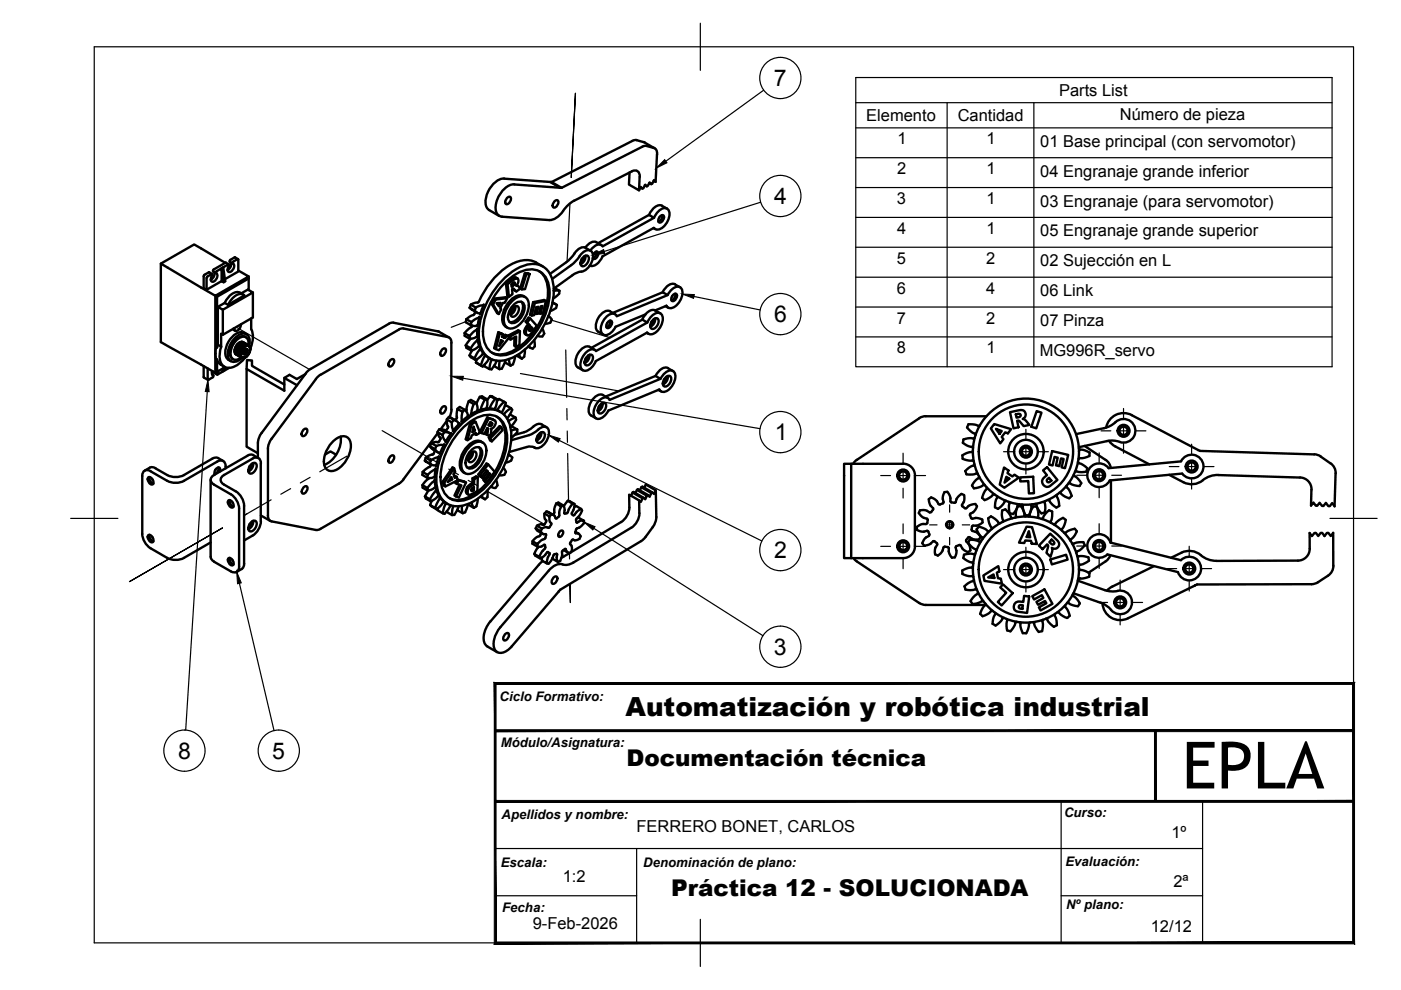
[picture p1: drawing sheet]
<svg xmlns="http://www.w3.org/2000/svg" width="297mm" height="210mm" viewBox="0 0 297 210" stroke-linecap="round" stroke-linejoin="round" font-family="sans-serif">
<!-- layer: Visible -->
<g fill="none" stroke="#000" stroke-width=".51">
<path d="M106.9 37.9a4.8 4.8 0 0 0-3.9 4.2 2.38 2.38 0 0 0 .7 2.4l2.1 1.3M106.9 37.9l9.7 .7 2.1 1.2M109 39.1l10.1 .7M109 39.1a4.7 4.7 0 0 0-3.8 4 2.39 2.39 0 0 0 .7 2.7l.5 .1M116.9 38.6h-.2M134 36.3l-12.3 6.2-1.2 .9-1.1 1.3M134 36.3a1.09 1.09 0 0 1 1.2 0 1.09 1.09 0 0 1 .4 1.2l-.1 2.9-2.2-1.3 .2-2.5M134.1 29.9l-17.2 8.7 2.2 1.2 17.1-8.7M135 29.7l1.5 .4M135 29.7l-.9 .2M135.8 39.8l.4 .2M136.2 31.1l.7-.2 1.7 .5"/>
<path d="M136.5 30.1l2.3 1.3M136.7 39.3l.4 .2M137.7 38.8l.4 .2M138.6 31.3a1.16 1.16 0 0 1 .7 1.4M139 38.6l-.3-.4-.4 .7-.2 .1-.4-.3-.3 .7-.3 .1-.3-.3-.4 .7-.2 .1-.4-.4-.3 .8M139.3 32.7l-.3 5.9-.4-.3M34.1 55.9v16.6l11.6 6.6 .3-.3h-.2v-2.6h.2M43.8 58.9v2.5M44.9 58.1l-.9 .5-.2 .3M45.4 57.7a1.31 1.31 0 0 1-.7 1.6M45.8 57.9l.1-.4 1.1-.6v2.7M47.3 56.7l.5 2.9-.4 .3-.4-.3-3.2 1.8-.6-.3v-2.7l1.1-.7 .7 .4"/>
<path d="M47.3 56.7l-.3 .2 .4 3M47.8 55.7l.7 .4M48.6 56.2l.3 .2M48.8 55.1l-.1 .4 .7 .4 .1-.4M48.9 55.6a1.31 1.31 0 0 1-.7 1.7M49.4 55.9a1.1 1.1 0 0 1 .1 1.2 1.1 1.1 0 0 1-1.1 .5 1.44 1.44 0 0 1 .2-1.5l-1.3 .6M49.8 54.6l.7 .3M49.9 54.6l-1.1 .5M50.5 55l-.2-.1-.8 .6M50.5 57.4l2.2 1.2-7 4.1-11.6-6.8 7.1-4.1 6.6 3.9-2.6 1.5v.4l.6 .3a1.09 1.09 0 0 1-.4 1.7l-.3 .1a.85 .85 0 0 1-.1-1.4l-.1-.2M50.5 55v2.6l-2.8 1.6M52.7 58.6v2.9"/>
<path d="M106.4 45.9l10.1 .8M106.6 59.3a9.6 9.6 0 0 1 6.9-3.3 4.4 4.4 0 0 1 3.8 4.4 16.9 16.9 0 0 1-8.9 15.6 4.5 4.5 0 0 1-6.8-4 16.9 16.9 0 0 1 5-12.7zM107.5 42l.7-.3a1.02 1.02 0 0 1-.9 1.6 .88 .88 0 0 1 .2-1.3zM108.9 59.9l.3 .1-.1 .2M109.1 58.8l.3 .2-1.8 1.3M109.4 59h.3l-.3-.1a.73 .73 0 0 0-.9 .3l-1.2 .9 .3 2.6 .3 .2-.3-2.6-.3-.2M109.7 59a1.17 1.17 0 0 1-.3 1.6l.2-.1h-.1M111.3 58l-1 3.1M111.6 58.2l-1 3.2M112.3 58.1l-.7 .1-.3-.2 .7-.1 .3 .2-1 3.2-.7 .1-.3-.2M113.7 55.7l1.4 .8M113.7 55.7a5.6 5.6 0 0 0-5.6 .5 18.1 18.1 0 0 0-6.7 7.9l-.6 .1-1 .4 1.1 .6"/>
<path d="M114.3 57.5a5.6 5.6 0 0 1 1.8 5.6 15.5 15.5 0 0 1-7.7 11.5 4.8 4.8 0 0 1-4.1 .2M117.5 42.7l.7-.2a1.02 1.02 0 0 1-.9 1.5 .88 .88 0 0 1 .2-1.3zM119.4 44.7a3.7 3.7 0 0 1-2.9 2M121.3 58.4l-3.9 2.8M123.2 57.6a3.4 3.4 0 0 0 2.4-4 1.18 1.18 0 0 0-2-.1l-2.1 2.4-4.4 3.2M123.3 57.6l-.8 .1-1.1 .6M123.4 54.9l-.1 .1M123.7 54.5a.65 .65 0 0 1 1.1-.1 1.54 1.54 0 0 1-1.5 2 1.41 1.41 0 0 1 .4-1.9zM123.9 54.4l-.2 .8-.6 .5M124.1 54.2a1.86 1.86 0 0 1-1 1.8M124.1 52.5l1.1 .7M124.2 52.5a2.03 2.03 0 0 0-2.4 1.2l-1.4 1.6-3.8 2.8"/>
<path d="M125.7 54l.2-.2a.55 .55 0 0 1 .8-.4 .55 .55 0 0 1 0 .9l-.1 .2a.55 .55 0 0 1-.9 .3M125.9 53.8l-.1 .1M126.4 51.4l1.1 .6M126.4 51.3a2.04 2.04 0 0 0-2.3 1.2M126.5 53.3l-.2 .8-.6 .6M126.8 51.6l10.8-6 1.1 .6-10.9 6M127.8 52.2a1.57 1.57 0 0 0-2.4 .6l-.2 .3M138.5 48.4l.4 .2M138.6 48.3l-10.9 6.1a3 3 0 0 1-2.3 2l-.4-.1M138.7 46.2l.9-1.4a1.41 1.41 0 0 1 2.1-.3 3.3 3.3 0 0 1-2.4 4.2l-.7-.4M139.8 46.1l-.1 .1M139.9 45.9l.7-.3a1.02 1.02 0 0 1-.9 1.6 .88 .88 0 0 1 .2-1.3z"/>
<path d="M140.4 45.6l-.2 .8-.6 .6M141.4 44.2l-1-.6a2.48 2.48 0 0 0-2.8 2M43.2 77.6v2.4M44 78.1l.1 2.4 1-.5 .1-.4a.66 .66 0 0 1-.2-.9M45 79.5l.2 .1M45.1 78.7l.1 .2 .8 .5M45.7 62.7v16.4M45.8 62.8l.2 .1v10.8l-.2-.1zM45.8 62.8l6.8-3.9 .1 .1-6.7 3.9M45.8 73.6a4.7 4.7 0 0 0 0 2.5M46 76.2l.4 .7 .5 .5M46 76.2v2.6l1.7-1"/>
<path d="M46.2 73.1l-.2 .6M46.9 77.4l.7 .4M46.9 73.5a3.9 3.9 0 0 0 .4 4 2.65 2.65 0 0 0 3.4-.4l1.3-1.3M47.2 78.2v.6l-1.1 .6-.1-.2 .3-.5M47.2 65.7v5.3M47.3 78.1l-.1 .7 .4-.2M47.6 64.2l.7 .4 3.5-2a1.73 1.73 0 0 0-2.5 .6l-.9 1.4M47.6 64.2l-1.4 .9v8M47.7 77.9l-.1 .7 1-.6M49.3 76.1l.1 .1M49.4 69.7l.2 .3M49.6 70l.3 .1"/>
<path d="M49.7 74.3l1.3 .7 .1-.1M49.7 74.5l1.3 .7M49.7 74.6l1.3 .7v-.1M49.8 74.1l1.3 .8-1.3-.8M49.8 74.7l1.2 .8M49.8 74l1.2 .7 .2-.1M49.8 74.9l1.2 .7 .1-.2-.1 .1M49.8 73.8l1.4 .8-1.4-.8M49.8 75l1.3 .7M49.9 73.6l1.3 .8 .1-.1M49.9 75.1l1.3 .7v-.2l-.1 .1M50 73.5l1.3 .8-.1-.1"/>
<path d="M50 75.1l1.2 .7M50 73.4l1.2 .8M50.1 73.3l1.4 .7M50.1 73.2l1.4 .8v-.2M50.2 73.1l1.3 .7M50.3 73l1.4 .7M50.4 73l1.3 .7v-.1M50.5 72.9l1.2 .7M50.7 72.7l1.3 .7-.1 .1-1.3-.7M51 72.5l1.2 .7-.1 .2-1.3-.8M51 75v.2M51 75.3v.1"/>
<path d="M51.1 74.7l-.1 .1M51.1 75.6v.1M51.1 68.8a1.17 1.17 0 0 1-1.3 1.3l-.1-.5M51.1 72.5l1.3 .8 .1-.1M51.1 62.2l1.5-.8 1 .6-6.4 3.7-1-.6M51.2 74.3l-.1 .2M51.2 75.8l.2-.1v.2zM51.2 72.5l1.3 .7M51.4 72.5l1.2 .7v.1l.1-.1-1.2-.7M51.4 74l-.1 .2M51.4 75.9h.1M51.5 75.9h.1v-.1l-.2 .1"/>
<path d="M51.5 72.5l1.3 .8M51.6 72.6a1.71 1.71 0 0 0-1.9 1.9l.4 .6M51.6 62.5a2.01 2.01 0 0 0-3.1 .4l-.8 1.3M51.6 73.7l-.1 .1M51.6 75a.85 .85 0 0 0 .6-1 .84 .84 0 0 1-.6 1M51.6 74.5l.2-.3-.2 .3M51.8 75.8l-.2 .1M51.8 74.2l.2-.2 .4 .1a.68 .68 0 0 1-.1 .7 .68 .68 0 0 1-.6 .2zM51.8 73.5l-.1 .1M51.8 74.2l-.2 .4M51.9 74.1l-.3 .6M52 75.8l-.2 .1"/>
<path d="M52 74.1l-.4 .6M52 75l-.3 .1M52 75v.1M52 75.7l-.1 .1M52 74.2l-.3 .5M52.1 75.7l-.1 .1M52.1 74l-.2 .5-.3 .3zM52.1 73.3l-.1 .1M52.1 74a.87 .87 0 0 1-.5 .9M52.1 74.2l-.3 .6M52.1 71.5a1.77 1.77 0 0 0-2.4 .9 3.2 3.2 0 0 0-.7 3.4l.3 .3M52.2 74.3l-.3 .5"/>
<path d="M52.3 70.9a2.04 2.04 0 0 0-3 .4 4.1 4.1 0 0 0-1.2 4.7l.9 .6M52.3 74a.79 .79 0 0 1-.7 1 .85 .85 0 0 0 .7-1zM52.3 78.2l.1-1.9 1 .1v1.2l6.9 3.9M52.3 74a.77 .77 0 0 1-.6 1.1l.3-.1M52.3 74.3l-.3 .6M52.4 73.2h-.2M52.4 74.4l-.3 .5M52.5 73.2h.1M52.7 73.2a1.28 1.28 0 0 0-.5-1.7 1.28 1.28 0 0 0-1.7 .3 3.7 3.7 0 0 0-1.4 4 1.28 1.28 0 0 0 2.1 0M52.7 73.2l.1 .1M52.7 75h.1M52.8 73.3l-.1 .1h.2"/>
<path d="M52.8 73.3l.1 .1M52.8 73.3a1.83 1.83 0 0 0-1-2.6 4.2 4.2 0 0 0-3.5 4 1.52 1.52 0 0 0 .6 1.9 1.52 1.52 0 0 0 1.9-.3l.6-.4M52.9 73.3v.2M53 74.6l-.4 .7-.5 .4M53 74.1h.1M53 73.8h.1M53 74.4v.2M53 74v.1M53 73.5v.3h.1M53.1 74.1l-.1 .4M53.1 73.8v.3M53.3 67.5v2.3a4.8 4.8 0 0 1-.2 4.1"/>
<path d="M53.6 62v5.3l-6.4 3.7-.3-.2v2.7l-.7-.4M64.7 79.3l-1.8 1.1-1.5-.9-1.1 .6v2.7l-8-4.6v16.5l2.4 1.4M82.4 68.7l-17.1 9.9-9.8 13.2M82.5 68.6l.7-.2 9.6 1.8 2.4 1.4M82.7 76.4l.7-.2a1.02 1.02 0 0 1-.9 1.5 .88 .88 0 0 1 .2-1.3zM84.6 69.9l-16.6 9.5-1 1M84.6 69.9l.7-.3 9.6 1.8a1.12 1.12 0 0 1 .8 1.3M93.7 74.1l.7-.2a1.02 1.02 0 0 1-.9 1.5 .88 .88 0 0 1 .2-1.3zM95.7 72.7v14.2M98.5 70.6v.6l1.1 .6h.6l.8-.4M98.8 73.2l.1 .5M98.9 67.7l-.2 .6a3.1 3.1 0 0 0 1.9 .8l.5-.1"/>
<path d="M99.6 75.3l.2 .4M99.6 71.2v.6M99.8 75.7l1.1 .6M99.8 73.8l.1 .5M99.8 71.8l-1.1 1.4 1.1 .6M99.8 64.6l-.2 .6M99.9 68.3l-.1 .6M100.1 69.1l-1.6 1.5M100.2 69v.1M100.4 66.8l-.5 .2-1 .7 1 .6 1.5-.9M100.6 66.5l-.2 .3M100.6 76l.3 .3"/>
<path d="M100.8 66l-.2 .5M100.9 65.2l1.7-.6-.8 2-.1-.2h-.4l-1.7-1.2 1.5 1.1M100.9 65.2l-.3 .6M100.9 76.8l.4 .3M101.1 72.3l-1.3 1.5M101.1 76.2l-.2 .7M101.1 72.3l.2-.4 .4 1.6h-.3M101.1 69l.1 .1M101.2 69.7l-1.6 1.5-1.1-.6M101.2 69.7v1.8l-.2-.1M101.4 73.5l-1.5 .9-1-.7M101.4 67.4l.3-.2-.4 2"/>
<path d="M101.7 74.2l-1.1 1.8-1.1-.6 .6-1.1M101.8 73.9l-.1 .3M101.8 73.8l.8 1.2-1.7 1.3M102 77.5l.3 .2M102.7 77.3v.4l1.1 .5M102.8 75.3l-.8 2.2M102.8 75.3l.7 .5M103.5 75.8l.3 .2-1.5 1.7-1.4-.8M103.8 78.2l.4 .1M104.2 64.3l.3 .3 1.2 2M104.2 76.4l-.4 1.8M104.3 76.2l-.1 .1"/>
<path d="M104.8 63.3l.3 .2-.6 1.1M105.3 64.3l.8-.1-.3 .7zM105.3 76.5l-1.1 1.8M105.6 70.4l.4 .2-.9 3.4M105.7 64.3l-.2 .3M106 70.6l.6 .3-1-.5-.8 3.4 1 .5 2.3-2.9M106 76.5l-.1 1.8-1.1-.6v-.2M106.2 72.1l.4 .2-.7 1zM106.3 72.2h-.1M106.6 70.9l-.2 .5 .7 .3-.3-.2M106.7 60.3a9.1 9.1 0 0 1 5.7-3.2 3.9 3.9 0 0 1 4.1 3.9 15 15 0 0 1-8.1 13.9 4 4 0 0 1-5.9-3.4 15 15 0 0 1 4.2-11.2zM107.1 71l.4 .2-.4 .5"/>
<path d="M107.2 76.4l-.8 1.8-.5 .1M107.5 71.2l.6 .2-1-.4-.3 .5-.3-.2M107.5 63.2l-.5 1h-.4l-.6 1.1 .3 .3-.6 1-.3-.2-1.2-2.1 .6-1 2.4-.3 .3 .2-2.4 .3M107.9 71.6v.2l.3 .2 1.2-.7v2.2M107.9 71.1v.2M107.9 76.1l.3 1.4-1-.6-.1-.2M108.3 71.3l1.9-1.1-.3-.2-2 1.1 .4 .2-.1 .7M108.4 64a2.38 2.38 0 0 1 3.1-.9 3.5 3.5 0 0 1-.2 4.2 4.3 4.3 0 0 1-3 2.4 1.82 1.82 0 0 1-1.4-2.6 6.2 6.2 0 0 1 1.5-3.1zM108.5 65.6v.1M108.8 65.2a.65 .65 0 0 1 1.1-.1 1.54 1.54 0 0 1-1.4 2 1.41 1.41 0 0 1 .3-1.9zM109 64.5a1.37 1.37 0 0 1 2-.2 3.3 3.3 0 0 1-2.4 4.2 1.26 1.26 0 0 1-.8-1.8 4.2 4.2 0 0 1 1.2-2.2zM109 65.1l-.2 .8-.6 .5"/>
<path d="M109 60.4l.1-.2-.3-.2-.1 .2 .3 .2-.2 .2M109.2 60l-.1-.1-.7 .4 .1 .5 .3-.2-.3-.2 .2-.2M109.2 75.6l-.4 1.6-.5 .3M109.3 64.9a1.86 1.86 0 0 1-1.1 1.8M109.5 61.8l-.6-.6-.3 .1 .1 1.1-.8 .5M109.5 60.4l.3 .2M109.6 60.5l.7 .7-.8 .6-.8-.6M110 75.1l.6 .9-1.1-.6M110.2 70.2l-.1 2.9-.7 .4-.4-.2 .1-1.7M110.5 64a3.1 3.1 0 0 1-1.2 4l-.9 .3h-.3M111 62.8l.3 .2M111 62.8a2.87 2.87 0 0 0-3.3 1.4 4.5 4.5 0 0 0-.8 4.7l.7 .6"/>
<path d="M111.3 74.1v.7a.99 .99 0 0 1-.6 1.2M111.3 70.8l.5 .3M111.4 68.2l.9 .8-.3 .4M111.6 69.2l-.5 .9 .4 .3 .2 .6M111.8 68.4l.6-.9-.3-.2-.7 .9 .9 .8M112 68.8l-.4 .4 .4 .2-.5 1M112 73.5l.5 .3M112.1 73.4l.8 .5M112.4 67.5l1.4 1.6-1 1.4a.83 .83 0 0 1-1 .6 .83 .83 0 0 1-.7-1M112.5 69.4l.4 .2-.5 .6M112.5 69.4l-.3 .4M112.9 69.6l-.3-.3-.4 .6v.2l.2 .1-.2-.2"/>
<path d="M113 64.1l.4 .2-.7 2.6M113.3 72.1l.1 1.3M113.4 73.4l-.5 .5M113.7 65.1l-.3 1.3 .4 .2 .5-.1 .3-1.5 .4-.1-.4 1.6M114 71.2l1 .1M114.3 66.3l.3 .2 .5-.1 .6-2.6-.3-.2-2.4 .5-.6 2.6 .3 .2 .6-.1 .4-1.7 .5-.1-.4 1.6M115 69.7l.2 .5a.76 .76 0 0 1-.2 1.1M115.7 63.8l-2.3 .5M116.4 67l.6 .7-.3 .7M116.7 68.4l-1.2 .3M117.1 64.3l1 .4M117.2 64.1l.6 .4"/>
<path d="M117.6 61.1l1 .6h-1.2M118.1 64.7l-.1 .2a1.8 1.8 0 0 1-1.3 1M118.5 62.3l-1.2 1M118.6 61.7v.6M124.2 75.9v.1M124.5 75.5a.65 .65 0 0 1 1.2 0 1.54 1.54 0 0 1-1.5 1.9 1.41 1.41 0 0 1 .3-1.9zM124.7 75.4l-.2 .8-.6 .5M125 75.2a1.86 1.86 0 0 1-1.1 1.8M125 73.5l1.1 .7M125 73.5a2.21 2.21 0 0 0-2.5 1.5 2.15 2.15 0 0 0 1.1 3.5M128.8 68.5l-.1 .1M128.9 68.3l.7-.3a1.02 1.02 0 0 1-.9 1.5 .88 .88 0 0 1 .2-1.2z"/>
<path d="M129.4 68l-.2 .8-.6 .6M129.9 66.4l10.6-4.4 1.1 .6-10.8 4.4a1.3 1.3 0 0 0-2.3 .2 3 3 0 0 0-.8 3.6 1.63 1.63 0 0 0 2.2-.6l.6-.9 6.3-2.6M130.4 66.6l-1.1-.6a2.21 2.21 0 0 0-2.5 1.4 2.15 2.15 0 0 0 1.1 3.5M137.1 70.6l.4 .2M137.2 70.5l-10.9 6.1-.9 1.3a1.41 1.41 0 0 1-2.1 .3 3.3 3.3 0 0 1 2.4-4.2l.6 .4 10.9-6-1-.6-10.8 6M137.3 68.4l.8-1.4a1.41 1.41 0 0 1 2.2-.3 3.3 3.3 0 0 1-2.4 4.2l-.7-.4M138.1 68.2v.1M138.5 67.8a.65 .65 0 0 1 1.1-.1 1.54 1.54 0 0 1-1.5 2 1.41 1.41 0 0 1 .4-1.9zM138.6 67.6l-.1 .8-.6 .6M138.9 67.5a1.86 1.86 0 0 1-1 1.8M139 79.7l1 .6-10.8 4.5M139 79.7l-10.6 4.4"/>
<path d="M140 66.4l-1.1-.6a2.48 2.48 0 0 0-2.7 2M141.1 64.9l.6 .3M141.3 79.9l-.1 .8-.6 .5M141.6 62.5l.6-.8a1.63 1.63 0 0 1 2.2-.7 3.1 3.1 0 0 1-1.2 4 1.18 1.18 0 0 1-1.9-.2l-2.4 1M141.6 79.7a1.86 1.86 0 0 1-1 1.8M141.6 78.1l1.1 .6M141.6 78a2.34 2.34 0 0 0-2.6 1.7M142.5 62.8v.1M142.7 62.5l.7-.2a1.02 1.02 0 0 1-.9 1.5 .88 .88 0 0 1 .2-1.3zM143.1 60.3l1.1 .6M143.1 60.3a2.34 2.34 0 0 0-2.6 1.6M143.2 62.3l-.2 .8-.6 .6"/>
<path d="M33 99.3a1.26 1.26 0 0 0-1.3-.1l-1 .6M43.2 80l.9 .5M45.7 99.6l-.1 .1M46.3 99.1l-.1 .8-.7 .6M47.3 97.7l-1-.6a1.26 1.26 0 0 0-1.3 .2l-6 3.4a3.9 3.9 0 0 1-3.5 0l-2.5-1.4M47.8 98.9v.4M47.8 98.9a1.08 1.08 0 0 0-.5-1.2 1.08 1.08 0 0 0-1.2 .2l-7.1 4.1a3.9 3.9 0 0 1-3.5 0l-3.6-2.1a1.06 1.06 0 0 0-1.2-.1 1.06 1.06 0 0 0-.5 1.1v12.3M52.9 98.9v.1M53.3 98.5a.65 .65 0 0 1 1.1-.1 1.54 1.54 0 0 1-1.5 2 1.41 1.41 0 0 1 .4-1.9zM53.4 98.3l-.1 .8-.7 .6M53.5 97.3l-6 3.4M53.5 97.2a1.08 1.08 0 0 1 1.3-.1 1.08 1.08 0 0 1 .5 1.2"/>
<path d="M53.7 98.2a1.86 1.86 0 0 1-1 1.8M53.7 96.5l1.1 .6M53.7 96.5a1.2 1.2 0 0 0-1.2 .1l-7.1 4.1a1.08 1.08 0 0 0-.7 1 1.08 1.08 0 0 0 .7 1.1l3.5 2a3.9 3.9 0 0 1 1.8 3.1M54.7 93.9v3.2M55.3 98.3v12.2M55.5 91.8l-.7 1.3-.1 .8M57.6 93l-.7 1.3-.1 .9v14.1a1.1 1.1 0 0 0 .8 1.2l9.4 1.9M60.3 80.1l2.7 1.6M64.3 91.2l.7-.3a1.02 1.02 0 0 1-.9 1.5 .88 .88 0 0 1 .2-1.2zM67 80.4l-9.4 12.6M68.9 96.4l1.2-.7 1.2 .7M70.4 93.8a2.57 2.57 0 0 1 3.4-1 3.5 3.5 0 0 1 .1 3.9 5.1 5.1 0 0 1-3.6 3.2 1.68 1.68 0 0 1-1.6-2.1 6.4 6.4 0 0 1 1.7-4z"/>
<path d="M72.2 92.6a5.9 5.9 0 0 1-3.5 6M82.7 96.8l.7-.2a1.02 1.02 0 0 1-.9 1.5 .88 .88 0 0 1 .2-1.3zM90.3 97l-.2 .7M91.1 99l-1.5 1.1 1.1 .6 1.4-1.1M91.3 97.6l-.1 .7M91.3 98.4l-.2 .6M91.4 98.5l-1.3-.8 1.5 .9h.7l.2 .2M91.5 93.9l-.3 .7M92.2 95.5v.1a.89 .89 0 0 1-.9 .9l-1 .5 1 .7M92.2 95.2l-1-.6 .4 .6 1.2 .7M92.4 99.3l-.2 .3M92.4 99.3l-.2 1.9-.2-.1"/>
<path d="M92.5 94.5l-.3 .7M92.8 91.9l-7.3 9.7M92.8 93.8l-.4-.1-.9 .3 1 .6 1-.3 .4 .1M93 96.8l-1.7 .9M93.1 96.8l-.6 2M93.1 91l-.4 .6M93.7 86.4l.7-.2a1.02 1.02 0 0 1-.9 1.5 .88 .88 0 0 1 .2-1.3zM93.8 92.2l.2 .7 .4 .5M93.8 92.2l-1-.6 .3 .9 .3 .4-.5 .9M94.2 94.2l-.3 .2M94.2 94.2l-.9 2-.1-.2-.4-.1-.6-.7M94.2 91.6l-.4 .6"/>
<path d="M94.7 89.3l-1.3 1.7M95.2 88.4l-.5 .5M95.2 91.8a2.61 2.61 0 0 0-1.8-.8h-.3l1.1 .6 .9 .1 .3 .2M95.4 91.9l.3-.1-1.2 1.9v-.3M95.7 86.8l-.4 1.6M96.1 91.1l-.1 .3M96.1 91.1l-.2-.5-.1-1.1-1.1-.6 .1 1.1a.85 .85 0 0 1-.3 1.3M96.2 89l.6 .3 .5 .5h.1M96.2 89l-1-.6 1.5 .8M96.3 89l-.5 .5M96.3 99.3l.2 .7-.3 .5 .2 .8 .4-.2-.3-.2-.2 .1M97 86.7l.5-.4a2.78 2.78 0 0 1 1.6 1.3l.1 .5h.2l-1.5 1.3v-.3"/>
<path d="M97.5 89.8l-1.5 1.6M97.6 90.2a9.6 9.6 0 0 1 6.9-3.4 4.4 4.4 0 0 1 3.8 4.5 16.9 16.9 0 0 1-8.9 15.5 4.5 4.5 0 0 1-6.8-3.9 16.9 16.9 0 0 1 5-12.7zM97.7 91.1a9.1 9.1 0 0 1 5.8-3.2 3.9 3.9 0 0 1 4 3.9 15 15 0 0 1-8.1 14 4 4 0 0 1-5.9-3.5 15 15 0 0 1 4.2-11.2zM98 87.3l-.1 1.8M98 87.3l-1-.6-.1 1.9-.4 .5M98.6 86.9l-.5 .4M99.4 85l.5-.2 1 .6 .5 1.7-1.6 .8 .6-2.2M99.4 94.8a2.38 2.38 0 0 1 3.1-.8 3.5 3.5 0 0 1-.2 4.2 4.3 4.3 0 0 1-3 2.3 1.82 1.82 0 0 1-1.4-2.5 6.2 6.2 0 0 1 1.5-3.2zM99.5 96.4l-.1 .1M99.7 89.7l.3 .2-.9 3.4M99.8 96a.65 .65 0 0 1 1.2 0 1.54 1.54 0 0 1-1.5 2 1.41 1.41 0 0 1 .3-2zM100 95.4a1.37 1.37 0 0 1 2-.2 3.3 3.3 0 0 1-2.4 4.2 1.26 1.26 0 0 1-.8-1.9 4.2 4.2 0 0 1 1.2-2.1z"/>
<path d="M100 95.9l-.2 .8-.6 .5M100 89.9l.8-.5-.3-.1-.8 .4-1 3.4 .4 .2 .8-.4 .1-.6 .9-.5 .1 .4M100.3 95.8a1.86 1.86 0 0 1-1.1 1.8M100.3 91l.4 .3-.3-.9-.2 1.2 .5-.3M100.4 91.1h-.1M100.4 85.7l-1-.6-.6 2.1M100.8 89.4l1 2.4-.8 .4-.4-.2M101 85.4l-.6 .3M101 85.6l.7-1.5 1.1 .6-1 2.2M101.5 94.8a3.1 3.1 0 0 1-1.2 4l-.9 .3h-.3M102 93.6l.3 .2M102 93.6a2.87 2.87 0 0 0-3.3 1.5 4.5 4.5 0 0 0-.8 4.7l.4 .3"/>
<path d="M102.2 84l-.5 .1M102.2 84l1.1 .7v1.9l-1.5 .3M103.1 99.8l.3 .2-.9 1.3M103.3 84.6l-.5 .1M103.3 88.5l.3 .2-1.5 3.1-.4-.2 1.6-3.1 1.5 .6M103.3 90.8l.2 .1-.2 1.3M103.4 100l-.2-.3-1.1 1.5-.7-.6 1.7-2.3 .4 .2-1.7 2.3M103.5 90.9l-.2-.1-.6 1.2-.6-.2M103.5 98.5l1.4 1.5-1.7 2.3-.7-.5 .2-.2M103.6 88.7l1 .3a.75 .75 0 0 1 .6 .7 .75 .75 0 0 1-.4 .7l-.3 .3-.4 .2 .1 .3-.2 1.3-1-.5 .1-.8M103.7 90.1h.1M103.8 90l-.1 .1 .3 .2-.1-.1"/>
<path d="M103.9 86.4l-.2 .2 1.3 .2v-.3M103.9 92.4l-.3 .3 .4 .2 .3 .7M103.9 84h.5M104 89.8l-.2 .2 .4 .2-.2 .1M104 92.3l1.9-1.9 .4 .1 .3 .7-2.3 2.4-.4-.2-.3-.7M104 89.6v.2l.3 .2-.1 .2M104 89.5l.4 .3-.1 .2M104.4 84l1 .7M104.4 89.8l-.5-.3-.3 .7h.3l-.3-.1M105 84.6l-1.1 1.8M105 84.6l-1.1-.6-.6 .8M105 84.6h.4"/>
<path d="M105.3 88.3a5.6 5.6 0 0 1 1.8 5.7 15.5 15.5 0 0 1-7.8 11.4 4.8 4.8 0 0 1-4 .2M105.4 85l.4-.4 1.1 .6-1.6 1.7 .8 .4M105.4 84.7l-.4 1.8M106.3 90.5l-2.3 2.4M106.7 99.2l.6 .9M106.9 85.2l.3 .2M107 86.1l.3-.2 1 .6-1.5 1.4M107.2 85.4l-.8 2.1M107.8 96.4l.8 .6v.2a1.46 1.46 0 0 1-1.4 .9M107.8 96.4l.3 .2M108.1 88l.1-.1 1.1 .6M108.3 90.4h.3l1 .7-1.2 .2"/>
<path d="M108.4 86.5l.2 .4M108.6 86.9l-1.1 1.8M109.3 88.5l-.7 .3-.8 .6M109.3 88.5l.1 .5M109.4 89l-1.2 1.5M109.7 91v.2a2.4 2.4 0 0 1-1.3 1.6M111.7 94.8l-3.8 1M111.7 94.8a2.06 2.06 0 0 1 1.7 .1M112.2 92.3l-3.8 1M112.2 92.2l.8-.3 1.1-.8a1.23 1.23 0 0 1 1.2-.6 1.23 1.23 0 0 1 1.1 .8 3.4 3.4 0 0 1-2.7 3.7l-.3-.1M113.3 94.9h.1M114 92.3v.1"/>
<path d="M114.3 91.9a.65 .65 0 0 1 1.1 0 1.54 1.54 0 0 1-1.4 1.9 1.41 1.41 0 0 1 .3-1.9zM114.5 91.8l-.2 .8-.6 .5M114.8 91.6a1.86 1.86 0 0 1-1.1 1.8M115.9 90.6l-1.1-.6a1.99 1.99 0 0 0-2.1 .8l-.4 .3a8.2 8.2 0 0 1-3.2 1.1M127 86.1v.1M127.3 85.7a.65 .65 0 0 1 1.1 0 1.54 1.54 0 0 1-1.4 1.9 1.41 1.41 0 0 1 .3-1.9zM127.5 85.6l-.1 .8-.6 .5M127.8 85.4a1.86 1.86 0 0 1-1 1.8M128.9 84.4l-1.1-.7a2.21 2.21 0 0 0-2.5 1.5 2.15 2.15 0 0 0 1.1 3.5M139.6 82.7l.6 .3M140.1 80.3l.6-.9a1.63 1.63 0 0 1 2.2-.6 3.1 3.1 0 0 1-1.2 3.9 1.18 1.18 0 0 1-1.9-.1l-10.8 4.5-.6 .8a1.63 1.63 0 0 1-2.2 .7 3.1 3.1 0 0 1 1.2-4 1.18 1.18 0 0 1 1.9 .2M140.8 80.4v.1"/>
<path d="M141.1 80a.65 .65 0 0 1 1.1-.1 1.54 1.54 0 0 1-1.4 2 1.41 1.41 0 0 1 .3-1.9zM179 98.3h1.5v20h-1.5zM180.5 98.3h11M191.5 98.3a2.48 2.48 0 0 1 2.5 2.5v15a2.51 2.51 0 0 1-2.5 2.5M204 96.5l.1 .8M204.1 97.3l1.4 .4h.9l.1 .1M204.1 93.9l.8 .5 1.2 .4M206.1 94.7l.2 .3M206.3 95.6l-.1 .2-1.3 .3-.9 .5M206.6 98.4v.2l-1.2 .6-.8 .7 .3 .7h1.4l.9-.2 .1 .1M206.7 92.8l-.1 .1h-1.4l-.9 .3-.1 .7M206.7 91.9l.1 .3"/>
<path d="M207.7 90.2l-.1 .1-.9-.3h-1.4a.9 .9 0 0 0 .4 1.3l1 .6M209.1 88.3h-13.5l-14 9.2-.7 .8M210.8 89.9l3.6 1.1-.7 .9-.6-.2-.7 .9 .3 .5-.6 .9-2-3.2zM211.2 90.9l1.2 .5-.5 .6zM212.9 99.1l.9 .7-.2 .5 1 .7 .5-.4 .9 .7-3.1 2.1-.9-.7zM214.1 87.4l1.8-.4a1.02 1.02 0 0 1 1.5 .4 1.02 1.02 0 0 1-.6 1.4l.7 .4 .7 .9-1.2 .3-.8-1.1-.5-.1 .2 1.4-1 .2zM215.4 87.9l.8-.1 .2 .3-.2 .3-.7 .2zM219.8 87.2l1 .3-1.1 3.3-1-.3zM221.1 99.7l.9-.6 2.2 2.7-1.4 1.1a1.11 1.11 0 0 1-1.6-.2 1.11 1.11 0 0 1 .3-1.6l.5-.4zM223.1 95.6l3.4 .8-.7 2.9-.7-.2 .4-1.8-.5-.1-.4 1.6-.7-.1 .4-1.7-.7-.1-.4 1.8-.8-.2zM228.1 92l6.5-1.4 1.5-.7a2.53 2.53 0 0 1 3.3-.8 2.53 2.53 0 0 1 1.1 3.2 2.53 2.53 0 0 1-3.1 1.4M228.6 97.9l.1 .3 .7 .2 1.1 .9"/>
<path d="M228.7 95.1l.3 .2M229 95.3l.7 .1 1.3 .6v.7l-1.4 .4-.8 .1-.1 .1M230 94.5l4.8 3.3 .5 .6 .2 .8M230.5 99.3l-.2 .7M234.7 93.5l-6 1.3M234.7 93.5l1.6-.1 1.1 .3M235.1 93.5l1.4 1.2 7.2 3.8M239.9 88l14.5 7.6M240 88a3.8 3.8 0 0 0-5.5 2.7M250.4 97.8a2.51 2.51 0 0 1 3.7-.9 2.51 2.51 0 0 1 .4 3.8 2.51 2.51 0 0 1-3.9-.3l-15.3 1.5a2.51 2.51 0 0 1-3.7 .9 2.51 2.51 0 0 1-.4-3.8 2.51 2.51 0 0 1 3.8 .3l15.4-1.5M254.4 95.6l24.2 .7M278.7 96.3l1.3 .5"/>
<path d="M280 96.8l2.1 1.4M282.1 98.2a2.51 2.51 0 0 1 1.1 2.2M30.2 113.2a3.9 3.9 0 0 0 1.7 3l3.6 2.1a3.9 3.9 0 0 0 3.5 0l5.7-3.3M31.5 113.4a1.02 1.02 0 0 1 .9 1.6 1.02 1.02 0 0 1-.9-1.6zM31.5 101.2a1.02 1.02 0 0 1 .9 1.5 1.02 1.02 0 0 1-.9-1.5zM31.7 101.2l.2 .8 .6 .5M31.7 113.4l.2 .8 .6 .6M32.3 101.6l.1 .1M32.3 113.9l.1 .1M44.7 101.7v16.4a1.26 1.26 0 0 0 .7 1l3.5 2a1.08 1.08 0 0 0 1.3 .2 1.08 1.08 0 0 0 .5-1.2M46.6 100a.55 .55 0 0 0-.3-.9l-.4 .3-.4 .5 .1 .7M47.5 100.7a1.08 1.08 0 0 0-.7 1 1.08 1.08 0 0 0 .7 1.1"/>
<path d="M47.5 102.8a6.6 6.6 0 0 1 3.7 2.7l.6 1.7M48.5 106.1a1.02 1.02 0 0 1 .9 1.5 1.02 1.02 0 0 1-.9-1.5zM48.5 118.3a1.02 1.02 0 0 1 .9 1.5 1.02 1.02 0 0 1-.9-1.5zM48.7 118.3l.2 .8 .6 .6M48.7 106l.2 .9 .6 .5M49.3 118.8l.1 .1M49.3 106.5l.1 .1M50.7 107.9v12.2M51.8 107.2v12.3M51.8 119.5a1.26 1.26 0 0 1-.6 1.1l-1 .7M52.9 111.1v.1M53.3 110.7a.65 .65 0 0 1 1.1 0 1.54 1.54 0 0 1-1.5 1.9 1.41 1.41 0 0 1 .4-1.9z"/>
<path d="M53.4 110.6l-.1 .8-.7 .5M53.7 110.4a1.86 1.86 0 0 1-1 1.8M55.3 109.3l2 1.2M55.3 110.5a3.9 3.9 0 0 1-1.8 3.1l-1.7 1M64.4 103.4l.6-.3a1.02 1.02 0 0 1-.8 1.5 .88 .88 0 0 1 .2-1.2zM84.6 102.5l-16.6 9.6-1 .3M85.6 101.6l-1 1M89.6 102.8v.6l1.1 .6 1.7-.6M89.6 100.7l1 .6M89.6 100.1l-.1 .6M90.1 105.2l.2 .5M90.6 103.5l.1 .5"/>
<path d="M90.7 100.7l-.1 .6M90.9 104l-.8 1.3 1 .6M90.9 101.4l-1.3 1.5 1 .6M91 101.3l-.1 .1M91.2 105.8l.2 .5M91.2 107l.3 .3M92 101.1l-.5 .2h-.9M92.3 107.7l.3 .3M92.4 103.4l-.2-1.7-1.6 1.8M92.5 103.8l-1.4 2.1M92.5 103.8l.6 1.4M92.9 107.7l-.1 .5 1.1 .6"/>
<path d="M93.1 105.2l-1.8 1.1-1-.6M93.2 105.5l-1 2.2-1-.6 .3-.9M93.3 105.5l.9 .9-.3 .2M93.8 102.1l.4 .3 .2 .7M93.9 108.8l.4 .1M93.9 106.6l-1.3 1.4-1.1-.6M94.5 106.6l-.6 2.2M94.5 106.6l.3 .2M94.5 106.6h.1M95.5 101.4l.4 .3-1 .5 .8-1.1 .2 .6M95.5 101.5h-.1M95.5 107.1l-1.3 1.9"/>
<path d="M96.1 107.4l-.3 1.8-1-.6v-.2M96.1 107.3h.1M96.7 102l-.2 .4 1.3 .5-1.1 2.4M96.8 101.1l.3 .7-2.7 1.3-.3-.2-.3-.8 2.1-3 .4 .2-2.1 3.1M97 108v.2l1.1 .6M97 101.7l1.8 .6-1.6-.5M97 101.7l.2 .1-.3 .8M97.2 107.4l-.9 1.8h-.4M98 107.2l-.1 .9 .2 .7M98.2 100.1l.4 .2M98.6 108.6l-.5 .2M98.8 102.3l-1.5 3.1-.9-.3 1-2.3"/>
<path d="M99 103.3l-.2 .8 .3 .2 .2 .6M99.2 106.9l-.6 1.7M99.7 102.7l-.7 .6 .4 .2-.3 .8M100 106.5l.5 1.2-1.2-.8M100.1 103.5v.2l.4 .2-.6 .2 .1-.5 .5-.3v.6M100.1 103.7l-.2 .1M100.1 102.5l-.4 .2 .4 .2-.7 .6M100.2 101.4l-.1 1.1 .4 .2-.4 .2M100.5 101.6l.8-.4-.4-.2-.7 .4 .3 .2v1.1M101 107.3l-.5 .4M101.3 101.2l-.1 2.9-1.3 .7a.76 .76 0 0 1-1.1-.7M101.3 105.7l-.3 1.7"/>
<path d="M101.4 100.6l.7 .6M101.9 105.3l.9 .5M102.1 105.1l.7 .8M102.5 101.8l.7 .5M103.3 104v1.4M103.4 105.4l-.5 .4M103.7 100.4l.2 .2-1 1.4M103.9 100.6l-.2-.3-1 1.4-.6-.6 .6 .6M104.1 103.2l.1 .1M104.1 103.2l.9 .3M105.2 101.8l.3 1.1M105.5 102.9l-.4 .6"/>
<path d="M106.9 100.7l-1.1 .1M107.3 100l-.4 .7M112.9 115.3l1.3 .6h.6l.6-.4 .1 .1M112.9 114.8v.5M113.3 117.5l.2 .3M113.8 111.5l-.2 .5M114 115.4l-.1 .5M114.2 115.9l-.9 1.5 1 .7 .6-1.1 .7-1M114.4 118.1l.1 .3M114.7 113l-.2 .6-.8 .4-.8 .8 1.1 .6 .7-.8 .9-.4 .2-.7M114.9 112.1l-.2 .5M115.1 113.2l-1.2-.7-.3-.5 1 .6 .5 .6 .6 .1"/>
<path d="M115.1 118.9l-.9 .9-10.2 11.9a5.1 5.1 0 0 0-1.3 4.7l.6 .6M115.2 111.3l-.6-.2-.8 .4 1.1 .6 .8-.3 .5 .1M115.2 111.3h.1a.87 .87 0 0 0 .2-1.5l-.1-.9 1.1 .6 .1 1.1a.77 .77 0 0 1 .2 .7 .77 .77 0 0 1-.5 .6M115.6 115.6v.4M115.7 113.2l.1 .2M115.8 108.5l-.3 .4M116.5 117.6l-.4 .7-.2 1.2-1-.7v-.6M116.5 117.3l-.4-.3-.8 .9-.8 .5-1-.6M116.5 117.3v.2M116.9 109.1l-.4 .4M117.1 118.4l.1 .1M117.4 109.2l-1.6-.7 1.7 .8 .3 .6"/>
<path d="M117.4 108.9l-.2 .2M117.5 108.6l-.1 .3M117.6 117.5l.4-.1 .1 .2M117.6 117.5l-1 1.7-.3 .3h-.4M117.8 109.9h.2M117.9 106.8l1.1 .6-.4 1v.9l-.2 .3M117.9 106.8l-.4 1v.8M117.9 106.8l.5-.2 1 .6 .3 .8-.1 .7M118.1 117.6l-.1 .8 .3 .8-1.2-.8M118.5 109.6l-.5 .3M118.7 112.7l.5-.2a.76 .76 0 0 1 .1 .9 .76 .76 0 0 1-.9 .3v-.5zM119.1 117.1v.8l-.3 1-.5 .3"/>
<path d="M119.4 107.2l-.4 .2M119.5 118l-.5 .3M119.5 116.6l.9 .5M119.6 108.7l.1 .2M120 116.4l.1 .4a.63 .63 0 0 0 .6 .4 .63 .63 0 0 0 .6-.4M120 116.4l-.7 .3-.1 .3M120.4 106.2l1 .6-.8 1.1-.3 .8-.5 .2M120.4 106.2l-.9 1.2M120.4 106.2l1.4 .7-.2 1.1-.4 .8M120.8 117.3l-1.4 .7M120.9 115.4l.3 .5v.9M121.3 108.8v.2l.3 .3 .2-.1"/>
<path d="M121.5 106.8l.3 .1M121.8 107.5l.4-.2 1 .6-.8 .5-.6 .8M122 112.7l.6 .4M122.1 113.1h.6l.4 .6M123.1 113.7a1.19 1.19 0 0 1-1.7 .7l-.5 .9M123.2 107.9l.2 .4-.6 1.1-.7 .7 .1 .6 .2 .1 .7-.4h.7l-1.4-.6M123.8 110.9l-.9 .9a.93 .93 0 0 0-.8 1.3M123.8 110.4v.6M133.4 107.6v-2.7l2.1 1.2 .1 2.7M133.4 107.6a3.9 3.9 0 0 1-1.7 3.1l-10.8 6.5M133.8 105.1l.3-.7 .2-.1 2.1 1.2-.2 .2M134.1 104.4l2.1 1.3-.3 .7-.4-.3"/>
<path d="M134.7 104.5l.6-.8 2.1 1.3-.2 .1M135 103.9l2.2 1.2-.4 .8-.4-.4M135.6 108.8a3.9 3.9 0 0 1-1.8 3.1l-12.2 7.4a2.95 2.95 0 0 1-2.8 .3 3.2 3.2 0 0 0-2.4 1.4l-10.3 12M135.7 104l.3-.7 .2-.1 2.1 1.2-.2 .1M135.9 114.7l-17.1 10.3-.3 .3M136 103.3l2.1 1.2-.4 .8-.3-.3M136.6 103.4l.3-.7 2.1 1.3 .1 6-.2 .9-.5 .9M136.9 113.8l-1 .9M138.4 111.8l-1.5 2M139 104l-.3 .7-.4-.3M180.5 118.3h11M181 118.3l.6 .7 13.3 8.9 .7 .3 13.3 .1"/>
<path d="M190.8 115.2a.88 .88 0 0 0 .1 1.2 .88 .88 0 0 0 1.3 0M196.5 110l.2 .2-.2 .8-1.2 .2-.6 .3a.66 .66 0 0 0-.3 .9l1.1 .3 1-.1M196.5 112.5l.3 .2 .3 .6M196.9 105.8l.3 1.2 .7 .9-.5 .7h-.3M196.9 113.6l-.8 .6a1.28 1.28 0 0 0-.4 1.1l.2 .4M196.9 105.8a.76 .76 0 0 1 1.2 0l1 1.2 .8-.3M197 113.3l-.1 .3M197.1 108.6l-.9-.4h-.7a.68 .68 0 0 0-.7 .6l.8 .8 .9 .4M198.6 115.2l.1 .3-.4 .7-.1 1 .1 .4 .5 .2M198.6 115.2l-.6-.5-1 .7-1.1 .3M200.9 104.3l.5 1 .2 1.1 .9 .2 .5-1.1a1.3 1.3 0 0 1 1-.7l.4 .2M200.9 104.3a.79 .79 0 0 0-1 .8v.5l.2 .8-.2 .3"/>
<path d="M201 116l-.8-.1-.4 1-1 .9M201 116l.2 .3M201.2 116.3v1a1.18 1.18 0 0 0 .8 .9h.4M202.6 116.1l.2 1-.4 1.1M202.6 116.1l.2-.3 .8-.2 .6 .9 1.1 .6M204.4 105v1.1l-.5 1.1 .6 .5M204.9 107.8l.6-.6 1.3-.4a.78 .78 0 0 1 0 1.3l-.5 .5-.5 .3-.1 .3 .3 .7 1.1-.1a1.31 1.31 0 0 1 1.2 .6v.2a1.38 1.38 0 0 1-1.1 .8h-.9l-.2 .3M204.9 107.7h-.4M205.3 115.1l.9 1 .6 .4M205.6 114.4l.9 .1 1.1 .4M205.6 113.9l-.3 .1-.5 .6 .7 1 .2 1.1M205.6 114.4l-.3 .7"/>
<path d="M205.8 116.7l-.5 .4M206.1 111.6l-.1 .7 .2 .2M206.1 119.2l.2 .3M206.2 112.6l.7 .2 .7 .6a.66 .66 0 0 1 0 .9l-1.1 .1-.9-.5M206.8 117.3l-.1 .2-.9-.1-1.4 .2a.87 .87 0 0 0 .6 1.3l1.1 .3M206.9 116.5l.1 .3M207.1 112.2l.6 1.3 .6 .6v.2M207.5 101.4l-.6 .4-.8 1.1 .4 .6 1.4-.3 .5-.3M207.5 111.7l1.4 .5 .7 .5 .2-.1M207.5 111.7l-.4 .5M207.6 101l-.1 .4M208 114.8l-.3 .1"/>
<path d="M208.2 105.6l.6 .4M208.5 102.9h.3M209.2 103.3v.4M209.2 103.7l-.5 .5-.5 1.4M210.1 109.5l.8 .5 1 .9h.1M210.1 109.5l-.6 .4 .2 .9 .6 1.2-.1 .2M210.5 104.9l-.9 .7-.9 .4M210.9 104.8l-.4 .1M211.3 105.2l.1 .3M211.4 105.5l-.4 1.1-.1 1 .7 .3M212.7 110.3l-.1 .3M213.1 108l1 1.1 .3 .6"/>
<path d="M213.2 108l-.7 .2-.1 1 .3 1.1M213.3 106.2l-.3 .1-.7 1-.7 .6M213.4 101.1l.6 .4-1 .8zM213.9 106.4l.1 .3M214 106.7l-.1 1.2 .2 .9 .7 .2M214.4 109.7l.3 .2M215.8 107.4l-.4 1.4v.8l-.2 .1M215.8 107.4l.7-.1 .6 1.3 .2 .8 .2 .1M216.1 106.9l-.3 .2-.2 .7-.8 1.2M216.3 101.2l2.8-.1 .1 3.5h-1.1l-.1-2.6-1.7 .1zM216.6 107l.2 .1 .1 .8 .5 1.4M217.7 111.7l1.1 .1 1.1 3.6-1.2-.1-.1-.6-1.2-.1-.2 .5h-1.2z"/>
<path d="M218.1 112.6l.3 1.3-.7-.1zM218.3 109.3l-.2 .2M218.7 107.2l-.3 1.6a.73 .73 0 0 1-.9 .5M218.9 106.9l-.2 .3M219.5 106.8l.2 .2M219.8 107.5l.3 .9v1.3l.2 .1M219.9 107.5l-.8-.1-.5 .8-.3 1.1M220.8 110h.2l.4-.8 1-1 .5 .2 .2 .1v.5l-.3 1.6 .1 .3M221.5 106.6l.1 1.1-.1 1h-.2l-.5 .2-.3-.4-.7-1.4M221.6 106.2l-.1 .4M222 101.6l.4-.3 .5 .6-.2 .2a.4 .4 0 0 1-.6 .1 .4 .4 0 0 1-.1-.6zM222.2 106l.3 .1"/>
<path d="M222.5 106.1l.7 1 .8 .5 .6-.3M222.7 113.1l1.3 1.3a1.01 1.01 0 0 1 .5 1.4 1.01 1.01 0 0 1-1.5 .4l.1 .5-.4 1.4-.8-.9 .3-1.3-.1-.4-1.1 .9-.7-.7zM222.7 118.6l3.3-1 .4 1.1-3.4 1zM223 114.4l.5 .7-.2 .4-.8-.6zM223.4 111.2l.3-.1 1.3-1.1 .4-.2 .2 .1 .4 .3-.3 1-.6 1.1 .1 .2M224.1 104.9l-.1 .3 .5 1.1 .1 1M225.6 112.9a.74 .74 0 0 0 .9-.4l1.4-.4 .4 .6-.4 .8-.9 1v.2M226.2 103a.53 .53 0 0 0 .3 .6l.7 1.5-.5 .6-.9-.4-.9-.7-.3-.1M227.3 115.2l.3 .1 .7-.3 1.4-.1 .2 .5 .1 .2-.3 .4-.7 .6-.6 .3-.2 .3M227.7 100.6l.1 .3M227.8 100.9l.6 .4 .9 1.1M228.4 117.8l.3 .2 .7-.1 .9 .1 .5 .2v.2l.1 .5-1.3 .7-.8 .2-.1 .2"/>
<path d="M229.3 102.4l-.4 .7-1.4-.3-.6-.4-.4 .1M230.3 100l-.9 .1-1.4-.2-.1 .2M235.4 115l15 3.8a2.51 2.51 0 0 1 3.8 .3 2.51 2.51 0 0 1-.9 3.7 2.51 2.51 0 0 1-3.5-1.5l-15-3.7M235.4 117.7l-.6 1.1-4 2.6M235.4 115a2.51 2.51 0 0 0-3.5-1.5 2.51 2.51 0 0 0-.9 3.7 2.51 2.51 0 0 0 3.8 .4M235.5 101.8v13.3M254.6 117.7l1.5 .9 1.8 .3M254.6 117.7a3.8 3.8 0 0 0-4.1-.5l-2.2 1.1M257.9 118.9h17.3a2.51 2.51 0 0 0 2.5-2.5v-3.4l.5 .7 .5-.7h.3l.5 .7 .5-.7h.3l.5 .7 .5-.7h.3l.6 .7 .5-.7v7M282.7 119.9a2.51 2.51 0 0 1-1.1 2.2l-2.5 1.5-1 .3h-24.3l-.4 .2M283.2 100.4l-.2 7-.6-.7-.5 .6h-.3l-.5-.7-.5 .7h-.3l-.5-.7-.5 .6h-.3l-.5-.7-.5 .7 .1-3.4a2.51 2.51 0 0 0-2.5-2.6l-17.9-.5-1.1 .3-1.1 .5a3.9 3.9 0 0 1-4.6 .7l-3-1.5M103.3 137l2.1 1.3"/>
<path d="M106.1 133a4.7 4.7 0 0 0-1.2 4.8 1.59 1.59 0 0 0 2.5 .2l1.1-1M107.1 134.5l.6-.3a1.02 1.02 0 0 1-.8 1.6 .88 .88 0 0 1 .2-1.3zM117.3 122.5l.7-.3a1.02 1.02 0 0 1-.9 1.6 .88 .88 0 0 1 .2-1.3zM118.5 125.3l-10 11.7M204 121.7l1.4 .4 .9 .1 .1 .1M204.5 124.3a.87 .87 0 0 0 1.1 .8l1.2-.2M205.8 127.4l.4 .7M206.3 120.1l-.1 .2-.9 .1-1.3 .6 .1 .7M206.3 123.2l-1.1 .5-.7 .6M206.5 122.9l-.2 .3M206.8 124.9l.3 .2M207.3 125.6l.1 .2-1.1 .9-.5 .8"/>
<path d="M208.5 122l3.2-2 .2 1.1-.6 .3 .3 1.2 .6 .1 .2 1.1-3.7-.6zM208.5 127.5l-.2-.1-1.2 .5-1 .2M208.9 128v.1l-.7 1.2-.4 .9M209.5 122.4l1.2-.6 .1 .7zM210.5 129.5l-.4 .1-.5 .5-.8 .4a.75 .75 0 0 1-1-.4M211 129.9v.2l-.5 1.2-.1 1M212.7 123.9l2 1.9-2.3 2.6-.8-.8 1.7-1.9-1.2-1.2zM212.9 131l-.4 .1-.2 .5-.8 .8a.75 .75 0 0 1-1-.1M213.4 131.2l.2 .2-.2 .8 .1 1.5M213.5 133.7l.7 .1M215.4 127.7l.5-.2 1.1 .1 .1-1.3 1.1 .2-.4 3.5-1.8-.3a1.1 1.1 0 0 1-1-.8 1.1 1.1 0 0 1 .4-1.2zM215.6 131.8l-.2 .1-.6 1.2-.6 .8"/>
<path d="M216.2 131.9l.2 .3M216.2 128.3h.7l-.1 .8-.7-.2-.1-.3zM216.4 132.2l.1 1.2 .4 .9M218.4 132l-.2 .1-.2 1.3-.4 .9-.7-.1M218.9 126.4l2.5-1.4 1.7 3-2.5 1.4-.3-.6 1.5-.9-.2-.5-1.5 .8-.3-.6 1.4-.8-.3-.6-1.7 .9zM219 131.9l.3 .2M221 131.7l.1 .7-.2 1.4-.7 .2-.8-1.2-.2-.7M221.2 131.4l-.2 .3M221.7 131.2h.2l.5 .7 1 1M223.6 130.5l.3 .6 .2 1.5M223.7 130.2l-.1 .3M224.1 132.5l-.7 .4"/>
<path d="M224.2 129.8l.3 .1M225.8 128.3v.4l.5 .5 .5 1.3-.5 .5-.9-.4-.9-.7M227.5 126a.54 .54 0 0 0 .4 .6l1.1 1.3-.4 .6-1.4-.3-.8-.4-.2 .1M227.6 125.8l5.7 2M228.5 123.1l6.3 2.2 1.1 .1 1.1-.1M228.8 120.6l.2 .2M228.9 122.6l-.3 .2M229 122.6l-.4 .3M229 120.8l1.1 .3 .9 .4-.1 .8M230.9 122.3l-1.3 .4-.7-.1M233.4 127.8l1.4 .8 .8 .7M235.8 124.3l-1.1 .9"/>
<path d="M237 125.3a2.51 2.51 0 0 1 2.9 3.2 2.51 2.51 0 0 1-4.3 .8M244.7 120l-8.9 4.4M253.4 124.1l-14.2 7a3.8 3.8 0 0 1-5.5-3.2"/>
<circle cx="217.5" cy="95.8" r="11.3"/>
<circle cx="217.5" cy="95.8" r="3.8"/>
<circle cx="217.5" cy="95.8" r=".88"/>
<circle cx="217.5" cy="95.8" r="1.26"/>
<circle cx="217.5" cy="95.8" r="2.51"/>
<circle cx="217.5" cy="95.8" r="10"/>
<circle cx="238.2" cy="91.3" r=".88"/>
<circle cx="238.2" cy="91.3" r="1.26"/>
<circle cx="252.7" cy="98.9" r=".88"/>
<circle cx="252.7" cy="98.9" r="1.26"/>
<circle cx="191.5" cy="100.8" r=".88"/>
<circle cx="191.5" cy="115.8" r=".88"/>
<circle cx="191.5" cy="115.8" r="1.26"/>
<circle cx="191.5" cy="100.8" r="1.26"/>
<circle cx="201.3" cy="111.3" r=".62"/>
<circle cx="201.3" cy="111.3" r=".75"/>
<circle cx="233" cy="100.8" r=".88"/>
<circle cx="233" cy="115.8" r=".88"/>
<circle cx="233" cy="115.8" r="1.26"/>
<circle cx="233" cy="100.8" r="1.26"/>
<circle cx="217.5" cy="120.8" r="10"/>
<circle cx="217.5" cy="120.8" r="11.3"/>
<circle cx="217.5" cy="120.8" r="3.8"/>
<circle cx="217.5" cy="120.8" r=".88"/>
<circle cx="217.5" cy="120.8" r="1.26"/>
<circle cx="217.5" cy="120.8" r="2.51"/>
<circle cx="237.5" cy="127.7" r=".88"/>
<circle cx="237.5" cy="127.7" r="1.26"/>
<circle cx="252.1" cy="120.5" r=".88"/>
<circle cx="252.1" cy="120.5" r="1.26"/>
</g>
<circle cx="108.5" cy="60.4" r=".25" fill="#000"/>
<!-- layer: Tweak Trail -->
<g fill="none" stroke="#000" stroke-width=".25">
<path d="M121.1 37.6l.9-17.8-.9 17.8M120.8 43.1l-.6 12.4M126.5 53.4l-.6 .3M50.4 69.5l15.3 8.9M98.8 68.2l-3.1 1.2M110.3 79.2l21 3.7M116.9 67.9l12.4 3.7M120 74.2l.1 10.1M54.7 97h-.1M73.5 96.7l-5.7 3.3M81 91.3l12.1 7M95.1 99.5l2.1 1.1"/>
<path d="M120.2 86.6v2.4M120.3 91.4v2.4M120.4 96.2l.1 10M47.2 111.9l-19.8 11.5 19.8-11.5M57.5 106l-5.7 3.3 .7-.4M61.6 103.6l-2.1 1.2M65.7 101.2l-2 1.2M99.3 101.8l2 1.2M103.4 104.2l12 7M120.7 117.2l.1 1.3M120.9 123.8v4v-4"/>
</g>
<path d="M105 179.9h150M135 179.9v20M225 169.9v30M255 169.9v30M105 189.9h30M225 189.9h30" fill="none" stroke="#000" stroke-width=".25"/>
<g fill="#000" stroke="#000" stroke-width=".21">
<path d="M104.8 144.7l.4 .4 182-.4zM105.2 145.1l182-.4-.4 .4zM287.2 144.7l-.4 .4 .4 55zM286.8 145.1l.4 55-.4-.4zM104.8 200.1h182.4l-.4-.4zM105.2 199.7h181.6l-182 .4zM104.8 144.7v55.4l.4-.4zM104.8 144.7l.4 .4v54.6z"/>
<path d="M244.8 154.9l.4 15v-15zM244.8 154.9l.4 15h-.4z"/>
<path d="M105 155.1h182v-.4zM105 154.7h182l-182 .4z"/>
<path d="M105 170.1h182v-.4zM105 169.7h182l-182 .4z"/>
</g>
<!-- layer: BORDER -->
<path d="M20 9.9h267v190h-267zM148.5 4.9v10M15 109.9h10M282 109.9h10M148.5 194.9v10" fill="none" stroke="#000" stroke-width=".25"/>
<!-- layer: Parts Lists -->
<path d="M181.4 16.4h101v61.4h-101zM181.4 21.8h101M181.4 27.1h101M181.4 33.4h101M181.4 39.8h101M200.8 21.8v56M219.2 21.8v56M181.4 46.1h101M181.4 52.4h101M181.4 58.8h101M181.4 65.1h101M181.4 71.4h101" fill="none" stroke="#000" stroke-width=".25"/>
<!-- layer: Balloons -->
<g fill="none" stroke="#000" stroke-width=".25">
<circle cx="165.4" cy="16.5" r="4.4"/>
<circle cx="165.4" cy="41.6" r="4.4"/>
<circle cx="165.4" cy="66.6" r="4.4"/>
<circle cx="165.4" cy="91.6" r="4.4"/>
<circle cx="165.4" cy="116.6" r="4.4"/>
<circle cx="165.4" cy="137.1" r="4.4"/>
<circle cx="39.1" cy="159.2" r="4.4"/>
<circle cx="59.1" cy="159.2" r="4.4"/>
</g>
<!-- layer: 0 -->
<path d="M140.9 33.8l.5 .7-2.3 1.1zM125.7 54.1l2.3-1.2 .2 .8zM144.7 62.3l2.5 .2-.2 .8zM44.1 80.5l.2 2.6-.8-.1zM95.7 79.8h2.5l-.1 .8zM116.3 92.3l2.5 .7-.4 .7zM123.8 110.7l2.4 1-.5 .7zM50.2 121.2l1 2.4-.8 .2z" fill="#000" stroke="#000" stroke-width=".21"/>
<path d="M161.9 19.1l-20.7 15.1M161.3 42.9l-33.2 10.4M147.1 62.9l14.1 2.8M43.9 83l-4.5 71.8M98.2 80.2l62.9 10.7M118.6 93.4l42.9 21.3M125.9 112l35.9 22.8M50.8 123.7l7.3 31.2" fill="none" stroke="#000" stroke-width=".25"/>
<!-- layer: Smart Centers -->
<g fill="none" stroke="#000" stroke-width=".25">
<path d="M191.5 96.1v2.1M191.5 99.9v1.8M212.8 95.8h2M216.6 95.8h1.8M217.5 91v2.1M217.5 94.9v1.8M217.5 98.5v2M220.2 95.8h2.1M233 96v2.1M233 99.9v1.8M233.4 91.3h2.1M237.3 91.3h1.8"/>
<path d="M238.2 86.6v2.1M238.2 90.5v1.7M238.2 94v2.1M240.9 91.3h2.1M247.9 98.9h2.1M251.8 98.9h1.7M252.6 94.2v2.1M252.6 98v1.8M255.3 98.9h2.1M186.7 100.8h2.1M186.7 115.8h2.1M190.6 100.8h1.8"/>
<path d="M190.6 115.8h1.8M191.5 103.5v2.1M191.5 111.1v2M191.5 114.9v1.8M191.5 118.5v2.1M194.2 100.8h2M194.2 115.8h2M197.1 111.3h1.6M200.4 111.3h1.8M201.3 107v1.6M201.3 110.4v1.8M201.3 114v1.5"/>
<path d="M204 111.3h1.6M217.5 116v2.1M217.5 119.9v1.8M228.3 115.8h2.1M228.3 100.8h2.1M232.1 115.8h1.8M232.1 100.8h1.8M233 103.5v2M233 111v2.1M233 114.9v1.8M233 118.4v2.1M235.7 115.8h2.1"/>
<path d="M235.7 100.8h2.1M252.1 115.8v2.1M252.1 119.7v1.7M252.6 101.6v2.1M212.8 120.8h2M216.6 120.8h1.8M217.5 123.5v2M220.2 120.8h2.1M232.7 127.7h2.1M236.6 127.7h1.8M237.5 123v2.1M237.5 126.8v1.8"/>
<path d="M237.5 130.4v2.1M240.2 127.7h2.1M247.4 120.6h2.1M251.2 120.6h1.8M252.1 123.2v2.1M254.8 120.6h2.1"/>
</g>
<text font-size="13.8" x="250.6" y="167.2">EPLA</text>
<text font-size="5.6" x="132.6" y="151.9">Automatización y robótica industrial</text>
<g font-size="4.9">
<text x="164.1" y="18.3">7</text>
<text x="164.2" y="43.3">4</text>
<text x="164.1" y="68.3">6</text>
<text x="164.3" y="93.4">1</text>
<text x="164.1" y="118.4">2</text>
<text x="164.1" y="138.9">3</text>
<text x="37.7" y="160.9">8</text>
<text x="57.7" y="160.9">5</text>
<text x="132.8" y="162.5">Documentación técnica</text>
<text x="142.3" y="190">Práctica 12 - SOLUCIONADA</text>
</g>
<g font-size="3.5">
<text x="224.5" y="20.3">Parts List</text>
<text x="183.7" y="25.7">Elemento</text>
<text x="203.1" y="25.7">Cantidad</text>
<text x="237.4" y="25.4">Número de pieza</text>
<text x="190.3" y="30.6">1</text>
<text x="209.1" y="30.6">1</text>
<text x="220.6" y="31.2">01 Base principal (con servomotor)</text>
<text x="190.2" y="36.9">2</text>
<text x="209.1" y="36.9">1</text>
<text x="220.6" y="37.5">04 Engranaje grande inferior</text>
<text x="190.2" y="43.3">3</text>
<text x="209.1" y="43.3">1</text>
<text x="220.6" y="43.8">03 Engranaje (para servomotor)</text>
<text x="190.2" y="49.6">4</text>
<text x="209.1" y="49.6">1</text>
<text x="220.6" y="50.1">05 Engranaje grande superior</text>
<text x="190.1" y="55.9">5</text>
<text x="209.1" y="55.9">2</text>
<text x="220.6" y="56.5">02 Sujección en L</text>
<text x="190.2" y="62.3">6</text>
<text x="209.1" y="62.3">4</text>
<text x="220.6" y="62.8">06 Link</text>
<text x="190.1" y="68.6">7</text>
<text x="209.1" y="68.6">2</text>
<text x="220.6" y="69.1">07 Pinza</text>
<text x="190.2" y="74.9">8</text>
<text x="209.1" y="74.9">1</text>
<text x="220.4" y="75.5">MG996R_servo</text>
<text x="135" y="176.5">FERRERO BONET, CARLOS</text>
<text x="248.4" y="177.6">1º</text>
<text x="119.3" y="187">1:2</text>
<text x="248.8" y="188">2ª</text>
<text x="112.9" y="196.9">9-Feb-2026</text>
<text x="244" y="197.7">12/12</text>
</g>
<g font-size="2.8">
<text x="105.9" y="148.5">Ciclo Formativo:</text>
<text x="106.2" y="158.4">Módulo/Asignatura:</text>
<text x="106.4" y="173.6">Apellidos y nombre:</text>
<text x="225.6" y="173.2">Curso:</text>
<text x="106.2" y="183.8">Escala:</text>
<text x="136.4" y="183.8">Denominación de plano:</text>
<text x="225.9" y="183.5">Evaluación:</text>
<text x="106.5" y="193.5">Fecha:</text>
<text x="226" y="192.7">Nº plano:</text>
</g>
</svg>
